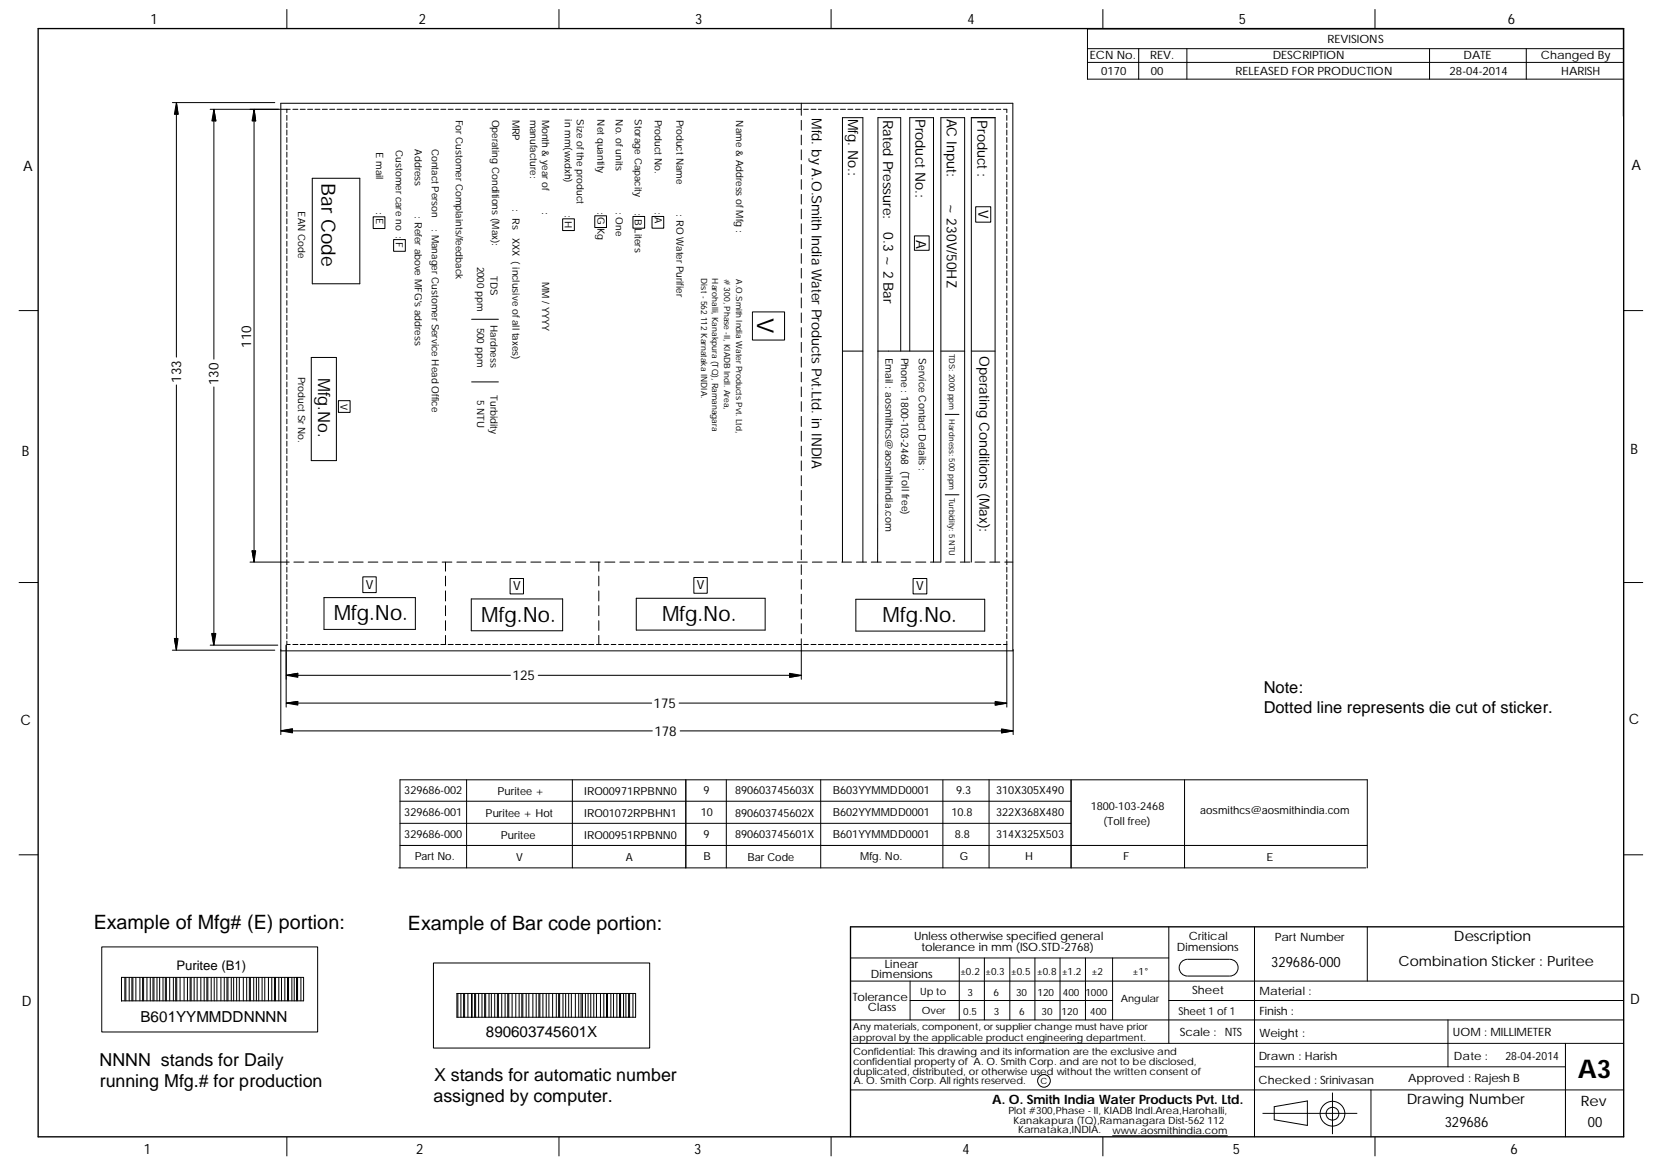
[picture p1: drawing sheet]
<svg xmlns="http://www.w3.org/2000/svg" width="420mm" height="297mm" viewBox="0 0 420 297" stroke-linecap="round" stroke-linejoin="round" font-family="sans-serif">
<path d="M9.7 7.2h401v280.2h-401zM410.7 234.3h-195.6v53.1" fill="none" stroke="#000" stroke-width=".34"/>
<g fill="none" stroke="#000" stroke-width=".25">
<path d="M72.6 2.3v4.9M141.4 2.3v4.9M210.2 2.3v4.9M275.1 12.3h135.5M275.1 15.8h135.5M279 2.3v4.9M288 12.3v7.7M300.2 12.3v7.7M347.8 2.3v4.9M361.6 12.3v7.7M386.1 12.3v7.7M43.6 25.9h25.9"/>
<path d="M44.6 25.9l.4 3h-.9zM44.6 25.9l.4 3zM44.6 28.9v61.4M53.2 27.6h20.2M54.1 27.6l.5 3h-1zM54.1 27.6l.5 3zM54.1 30.6v60.2M64.3 27.6l.4 3h-.9zM64.3 27.6l.4 3zM64.3 30.6v108.6M72.6 27.6v.9M72.6 29.2v1.2"/>
<path d="M72.6 31v1.3M72.6 32.9v1.2M72.6 34.7v1.3M72.6 36.6v1.3M72.6 38.5v1.2M74.1 27.6h1.3M75.9 27.6h1.3M77.8 27.6h1.3M79.7 27.6h1.2M81.5 27.6h1.3M83.4 27.6h1.3M85.3 27.6h1.2"/>
<path d="M87.2 27.6h1.2M89.1 27.6h1.2M90.9 27.6h1.3M92.8 27.6h1.3M94.7 27.6h1.2M96.5 27.6h1.3M98.4 27.6h1.3M100.2 27.6h1.3M102.2 27.6h1.2M104.1 27.6h1.1M105.9 27.6h1.2M107.8 27.6h1.3"/>
<path d="M109.6 27.6h1.3M111.5 27.6h1.3M113.4 27.6h1.2M115.2 27.6h1.3M117.1 27.6h1.3M119 27.6h1.2M120.9 27.6h1.2M122.8 27.6h1.2M124.6 27.6h1.3M126.5 27.6h1.3M128.4 27.6h1.2M130.2 27.6h1.3"/>
<path d="M132.1 27.6h1.2M133.9 27.6h1.3M135.9 27.6h1.2M137.8 27.6h1.1M139.6 27.6h1.3M141.5 27.6h1.2M143.3 27.6h1.3M145.2 27.6h1.3M147.1 27.6h1.2M148.9 27.6h1.3M150.9 27.6h1.2M152.7 27.6h1.2"/>
<path d="M154.6 27.6h1.2M156.5 27.6h1.2M158.3 27.6h1.3M160.2 27.6h1.3M162.1 27.6h1.2M163.9 27.6h1.3M165.8 27.6h1.2M167.7 27.6h1.2M169.6 27.6h1.2M171.4 27.6h1.3M173.3 27.6h1.3M175.2 27.6h1.2"/>
<path d="M177 27.6h1.3M178.9 27.6h1.3M180.8 27.6h1.2M182.6 27.6h1.3M184.6 27.6h1.2M186.4 27.6h1.2M188.3 27.6h1.3M190.2 27.6h1.2M192 27.6h1.3M193.9 27.6h1.3M195.7 27.6h1.3M197.6 27.6h1.3"/>
<path d="M199.6 27.6h1.1M201.4 27.6h1.2M202.7 26.1v3.1M202.7 30.4v2.5M202.7 34.1v2.5M202.7 37.9v2.5M203.3 27.6h1.2M205.1 27.6h1.3M207 27.6h1.3M208.9 27.6h1.2M210.7 27.6h1.3M212.6 27.6h1.3"/>
<path d="M214.5 27.6h1.2M216.4 27.6h1.2M218.3 27.6h1.2M220.1 27.6h1.3M222 27.6h1.3M223.9 27.6h1.2M225.7 27.6h1.3M227.6 27.6h1.3M229.4 27.6h1.3M231.3 27.6h1.3M233.3 27.6h1.1M235.1 27.6h1.2"/>
<path d="M237 27.6h1.3M238.8 27.6h1.3M240.7 27.6h1.3M242.6 27.6h1.2M244.4 27.6h1.3M246.3 27.6h1.3M248.2 27.6h1.2M250.1 27.6h1.2M252 27.6h1.2M253.8 27.6h.9v.9M254.7 29.2v1.2M254.7 31v1.3"/>
<path d="M254.7 32.9v1.2M254.7 34.7v1.3M254.7 36.6v1.3M254.7 38.5v1.2M410.6 20h-135.5v-12.7h135.5v22.1M72.6 40.4v1.2M72.6 42.3v1.2M72.6 44.1v1.3M72.6 46v1.3M72.6 47.9v1.2M72.6 49.7v1.3M72.6 51.6v1.3"/>
<path d="M72.6 53.5v1.2M72.6 55.3v1.3M72.6 57.3v1.1M72.6 59.1v1.2M79 45.1h12v26.6h-12zM94.4 54.8h3v3h-3zM142.3 55.3h3v3h-3zM150.5 54.6h2.9v2.9h-2.9zM160.1 54.7h3v3h-3zM164.9 54.7h3v3h-3zM202.7 41.6v2.5M202.7 45.4v2.5"/>
<path d="M202.7 49.1v2.5M202.7 52.9v2.4M202.7 56.6v2.5M231.3 59.6h3.7v3.7h-3.7zM246.8 52.3h3.8v3.9h-3.8zM254.7 40.4v1.2M254.7 42.3v1.2M254.7 44.1v1.3M254.7 46v1.3M254.7 47.9v1.2M254.7 49.7v1.3M254.7 51.6v1.3"/>
<path d="M254.7 53.5v1.2M254.7 55.3v1.3M254.7 57.3v1.1M254.7 59.1v1.2M4.7 78.5h5M72.6 61v1.3M72.6 62.9v1.2M72.6 64.7v1.3M72.6 66.6v1.2M72.6 68.4v1.3M72.6 70.3v1.3M72.6 72.2v1.2"/>
<path d="M72.6 74.1v1.2M72.6 76v1.2M72.6 77.8v1.3M72.6 79.7v1.3M99.6 60.6h2.9v2.9h-2.9zM190.3 78.9h8.2v7.1h-8.2zM202.7 60.3v2.6M202.7 64.1v2.5M202.7 67.8v2.5M202.7 71.6v2.5M202.7 75.3v2.5M202.7 79.1v2.5"/>
<path d="M254.7 61v1.3M254.7 62.9v1.2M254.7 64.7v1.3M254.7 66.6v1.2M254.7 68.4v1.3M254.7 70.3v1.3M254.7 72.2v1.2M254.7 74.1v1.2M254.7 76v1.2M254.7 77.8v1.3M254.7 79.7v1.3M410.7 78.5h4.9"/>
<path d="M44.6 97.3v64.1M54.1 97.8v62.3M72.6 81.6v1.2M72.6 83.4v1.3M72.6 85.3v1.3M72.6 87.2v1.2M72.6 89.1v1.2M72.6 91v1.1M72.6 92.8v1.3M72.6 94.7v1.3M72.6 96.5v1.3M72.6 98.4v1.3"/>
<path d="M78.7 90.4h6.4v26h-6.4zM119.3 80.7h6.8M119.3 96.5h6.8M202.7 82.8v2.5M202.7 86.6v2.5M202.7 90.3v2.5M202.7 94.1v2.4M202.7 97.8v2.5M213.2 88.8h5.1M222.1 88.8v-59.1h5.7v59.1M222.1 88.8h14M222.1 88.8l-.1 53.3"/>
<path d="M230.1 88.8v-59.1h6v112.4M238 88.8h6M245.7 88.8h6M254.7 81.6v1.2M254.7 83.4v1.3M254.7 85.3v1.3M254.7 87.2v1.2M254.7 89.1v1.2M254.7 91v1.1M254.7 92.8v1.3M254.7 94.7v1.3M254.7 96.5v1.3"/>
<path d="M254.7 98.4v1.3M72.6 100.3v1.2M72.6 102.1v1.3M72.6 104v1.3M72.6 105.9v1.2M72.6 107.8v1.2M72.6 109.7v1.2M72.6 111.5v1.3M72.6 113.4v1.3M72.6 115.3v1.2M72.6 117.1v1.3M72.6 119v1.3"/>
<path d="M85.6 101.3h3v3h-3zM202.7 101.5v2.5M202.7 105.3v2.5M202.7 109v2.5M202.7 112.8v2.5M202.7 116.5v2.5M239.1 104.8h3.5M254.7 100.3v1.2M254.7 102.1v1.3M254.7 104v1.3M254.7 105.9v1.2M254.7 107.8v1.2"/>
<path d="M254.7 109.7v1.2M254.7 111.5v1.3M254.7 113.4v1.3M254.7 115.3v1.2M254.7 117.1v1.3M254.7 119v1.3M63.8 139.2h.9l-.4 2.9zM63.8 139.2l.5 2.9zM72.6 120.9v1.2M72.6 122.8v1.2M72.6 124.7v1.1M72.6 126.5v1.3"/>
<path d="M72.6 128.4v1.3M72.6 130.2v1.3M72.6 132.1v1.3M72.6 134v1.2M72.6 135.8v1.3M72.6 137.8v1.2M72.6 139.6v1.2M202.7 120.3v2.5M202.7 124v2.5M202.7 127.8v2.4M202.7 131.5v2.5M202.7 135.2v2.6"/>
<path d="M202.7 139v2.5M239.1 125.1h3.5M254.7 120.9v1.2M254.7 122.8v1.2M254.7 124.7v1.1M254.7 126.5v1.3M254.7 128.4v1.3M254.7 130.2v1.3M254.7 132.1v1.3M254.7 134v1.2M254.7 135.8v1.3M254.7 137.8v1.2"/>
<path d="M254.7 139.6v1.2M4.7 147.3h5M63.2 142.1h10M72.6 141.5v1.3M72.6 143.4v1.2M72.6 145.2v1.3M72.6 147.1v1.3M72.6 149v1.2M72.6 150.8v1.3M72.6 152.7v1.3M72.6 154.6v1.2M72.6 156.5v1.2"/>
<path d="M72.6 158.4v1.2M74.3 142.1h2.6M78.1 142.1h2.5M81.9 142.1h2.4M82 151.1h23.1v8h-23.1zM85.6 142.1h2.5M89.3 142.1h2.6M91.8 145.8h3.4v4h-3.4zM93.1 142.1h2.5M96.9 142.1h2.4M100.6 142.1h2.5M104.3 142.1h2.5"/>
<path d="M108.1 142.1h2.5M111.8 142.1h2.5M112.7 142.1v2.3M112.7 145.7v2.4M112.7 149.4v2.5M112.7 153.1v2.5M112.7 156.9v2.5M115.6 142.1h2.4M119.2 151.4h23.1v8.1h-23.1zM119.3 142.1h2.5M123 142.1h2.6M126.8 142.1h2.5"/>
<path d="M129 146.2h3.4v3.9h-3.4zM130.6 142.1h2.4M134.3 142.1h2.5M138 142.1h2.5M141.8 142.1h2.5M145.5 142.1h2.5M149.3 142.1h2.5M151.5 142.1v2.3M151.5 145.7v2.4M151.5 149.4v2.5M151.5 153.1v2.5M151.5 156.9v2.5"/>
<path d="M153 142.1h2.5M156.8 142.1h2.5M160.5 142.1h2.5M161 151.2h32.5v8.1h-32.5zM164.3 142.1h2.4M168 142.1h2.5M171.7 142.1h2.5M175.5 146h3.4v4h-3.4zM175.5 142.1h2.5M179.2 142.1h2.5M183 142.1h2.5M186.7 142.1h2.5"/>
<path d="M190.5 142.1h2.5M194.2 142.1h2.5M198 142.1h2.5M201.7 142.1h2.5M202.7 142.8v2.4M202.7 146.5v2.5M202.7 150.2v2.5M202.7 154v2.5M202.7 157.7v2.5M205.5 142.1h2.4M209.2 142.1h2.5M212.9 142.1h2.5"/>
<path d="M213.1 142.1v-112.4h5.2v112.4M216.5 151.5h32.6v8h-32.6zM216.7 142.1h2.5M220.4 142.1h2.5M224.2 142.1h2.5M227.9 142.1h2.5M231 146.2h3.4v3.9h-3.4zM231.6 142.1h2.6M235.4 142.1h2.5M238 142.1v-112.4h6v112.4M239.2 142.1h2.4M242.9 142.1h2.5"/>
<path d="M245.7 142.1v-112.4h6v112.4M246.6 142.1h2.6M250.4 142.1h2.5M254.2 142.1h2M254.7 141.5v1.3M254.7 143.4v1.2M254.7 145.2v1.3M254.7 147.1v1.3M254.7 149v1.2M254.7 150.8v1.3M254.7 152.7v1.3M254.7 154.6v1.2"/>
<path d="M254.7 156.5v1.2M254.7 158.4v1.2M410.7 147.3h4.9M43.6 164.4h25.9M44.1 161.4h.9l-.4 3zM44.1 161.4l.5 3zM53.2 163.1h17.1M53.6 160.1h1l-.5 3zM53.6 160.1l.5 3zM71 164.5h185.2v-138.4h-185.2v159.6M72.4 177.7l3-.4v1zM72.4 177.7l3-.4z"/>
<path d="M72.4 170.7l3-.5v1zM72.4 170.7l3-.5zM72.4 163.1v15.7M72.6 160.2v1.3M72.6 162.1v.8h.8M74.1 162.9h1.3M75.4 177.7h89.4M75.4 170.7h53.7M75.9 162.9h1.3M77.8 162.9h1.3M79.7 162.9h1.2M81.5 162.9h1.3"/>
<path d="M83.4 162.9h1.3M85.3 162.9h1.2M87.2 162.9h1.2M89.1 162.9h1.2M90.9 162.9h1.3M92.8 162.9h1.3M94.7 162.9h1.2M96.5 162.9h1.3M98.4 162.9h1.3M100.2 162.9h1.3M102.2 162.9h1.2M104.1 162.9h1.1"/>
<path d="M105.9 162.9h1.2M107.8 162.9h1.3M109.6 162.9h1.3M111.5 162.9h1.3M112.7 160.6v2.3M113.4 162.9h1.2M115.2 162.9h1.3M117.1 162.9h1.3M119 162.9h1.2M120.9 162.9h1.2M122.8 162.9h1.2M124.6 162.9h1.3"/>
<path d="M126.5 162.9h1.3M128.4 162.9h1.2M130.2 162.9h1.3M132.1 162.9h1.2M133.9 162.9h1.3M135.9 162.9h1.2M136.1 170.7h63.6M137.8 162.9h1.1M139.6 162.9h1.3M141.5 162.9h1.2M143.3 162.9h1.3M145.2 162.9h1.3"/>
<path d="M147.1 162.9h1.2M148.9 162.9h1.3M150.9 162.9h1.2M151.5 160.6v2.3M152.7 162.9h1.2M154.6 162.9h1.2M156.5 162.9h1.2M158.3 162.9h1.3M160.2 162.9h1.3M162.1 162.9h1.2M163.9 162.9h1.3M165.8 162.9h1.2"/>
<path d="M167.7 162.9h1.2M169.6 162.9h1.2M171.4 162.9h1.3M171.8 177.7h79.9M173.3 162.9h1.3M175.2 162.9h1.2M177 162.9h1.3M178.9 162.9h1.3M180.8 162.9h1.2M182.6 162.9h1.3M184.6 162.9h1.2M186.4 162.9h1.2"/>
<path d="M188.3 162.9h1.3M190.2 162.9h1.2M192 162.9h1.3M193.9 162.9h1.3M195.7 162.9h1.3M197.6 162.9h1.3M199.6 162.9h1.1M199.7 170.2l3 .5-3 .5zM199.7 171.2l3-.5zM201.4 162.9h1.2M202.7 161.5v10.2M203.3 162.9h1.2"/>
<path d="M205.1 162.9h1.3M207 162.9h1.3M208.9 162.9h1.2M210.7 162.9h1.3M212.6 162.9h1.3M214.5 162.9h1.2M216.4 162.9h1.2M218.3 162.9h1.2M220.1 162.9h1.3M222 162.9h1.3M223.9 162.9h1.2M225.7 162.9h1.3"/>
<path d="M227.6 162.9h1.3M229.4 162.9h1.3M231.3 162.9h1.3M233.3 162.9h1.1M235.1 162.9h1.2M237 162.9h1.3M238.8 162.9h1.3M240.7 162.9h1.3M242.6 162.9h1.2M244.4 162.9h1.3M246.3 162.9h1.3M248.2 162.9h1.2"/>
<path d="M250.1 162.9h1.2M251.7 177.3l3 .4-3 .6zM251.7 178.3l3-.6zM252 162.9h1.2M253.8 162.9h.9M254.7 160.2v1.3M254.7 162.1v16.7M256.3 164.2v21.5M71 184.8l3-.5v1zM71 184.8l3-.5zM74 184.8h91M118 197.1v22.3"/>
<path d="M144.8 197.1v22.3M172 184.8h81.3M173.5 197.1v22.3M183.7 197.1v22.3M207.6 197.1v22.3M238.5 197.2v22.2M250.2 197.1v22.3M253.3 184.3l3 .5-3 .5zM253.3 185.3l3-.5zM270.9 197.2v22.2M299.6 197.1v22.3M4.7 216.1h5"/>
<path d="M100.8 219.4h244.7M101.2 219.4v-22.3h244.7v22.3M101.2 213.7h244.7M101.2 208.1h169.7M101.2 202.6h169.7M410.7 216.1h4.9M25.7 239.4h54.6v21.5h-54.6zM295.7 234.3v29.5M317.3 234.3v53.1M345.9 234.3v13.7M30.7 247.1h46.1v5.9h-46.1zM31.6 247.1v5.9"/>
<path d="M31.8 247.1v5.9M32.7 247.1v5.9M33.4 247.1v5.9M33.6 247.1v5.9M34.4 247.1v5.9M35.4 247.1v5.9M36.1 247.1v5.9M36.3 247.1v5.9M37.2 247.1v5.9M38 247.1v5.9M38.7 247.1v5.9M38.9 247.1v5.9"/>
<path d="M39.7 247.1v5.9M40.4 247.1v5.9M41.2 247.1v5.9M41.8 247.1v5.9M42.1 247.1v5.9M42.9 247.1v5.9M43.9 247.1v5.9M44.4 247.1v5.9M44.7 247.1v5.9M45.6 247.1v5.9M46.6 247.1v5.9M47.4 247.1v5.9"/>
<path d="M48.1 247.1v5.9M48.3 247.1v5.9M49.1 247.1v5.9M49.9 247.1v5.9M50.8 247.1v5.9M51.6 247.1v5.9M52.3 247.1v5.9M52.6 247.1v5.9M53.4 247.1v5.9M54.2 247.1v5.9M54.9 247.1v5.9M55.9 247.1v5.9"/>
<path d="M56.7 247.1v5.9M57.4 247.1v5.9M57.7 247.1v5.9M58.5 247.1v5.9M59.1 247.1v5.9M59.9 247.1v5.9M60.5 247.1v5.9M61.6 247.1v5.9M62.4 247.1v5.9M63.1 247.1v5.9M63.3 247.1v5.9M64.2 247.1v5.9"/>
<path d="M64.9 247.1v5.9M65.4 247.1v5.9M66.3 247.1v5.9M67 247.1v5.9M67.9 247.1v5.9M68.7 247.1v5.9M69.4 247.1v5.9M69.7 247.1v5.9M70.5 247.1v5.9M71.2 247.1v5.9M72.1 247.1v5.9M72.7 247.1v5.9"/>
<path d="M73 247.1v5.9M73.8 247.1v5.9M74.4 247.1v5.9M75 247.1v5.9M75.3 247.1v5.9M76.1 247.1v5.9M109.6 243.4h54.7v21.6h-54.7zM115.6 251.1h45.2v6.1h-45.2zM115.8 251.1v6.1M116.6 251.1v6.1M117.3 251.1v6.1M117.5 251.1v6.1"/>
<path d="M118.4 251.1v6.1M119.3 251.1v6.1M119.4 251.1v6.1M120.1 251.1v6.1M120.3 251.1v6.1M121.1 251.1v6.1M121.9 251.1v6.1M122.6 251.1v6.1M122.9 251.1v6.1M123.7 251.1v6.1M124.3 251.1v6.1M125.1 251.1v6.1"/>
<path d="M125.8 251.1v6.1M126.1 251.1v6.1M126.9 251.1v6.1M127.8 251.1v6.1M128.4 251.1v6.1M128.7 251.1v6.1M129.5 251.1v6.1M130.5 251.1v6.1M131.3 251.1v6.1M132 251.1v6.1M132.2 251.1v6.1M133.1 251.1v6.1"/>
<path d="M133.8 251.1v6.1M134.8 251.1v6.1M135.6 251.1v6.1M136.3 251.1v6.1M136.6 251.1v6.1M137.3 251.1v6.1M138.2 251.1v6.1M138.9 251.1v6.1M139.8 251.1v6.1M140.7 251.1v6.1M141.3 251.1v6.1M141.6 251.1v6.1"/>
<path d="M142.4 251.1v6.1M143.1 251.1v6.1M143.8 251.1v6.1M144.5 251.1v6.1M145.5 251.1v6.1M146.4 251.1v6.1M147 251.1v6.1M147.3 251.1v6.1M148.1 251.1v6.1M148.8 251.1v6.1M149.4 251.1v6.1M150.2 251.1v6.1"/>
<path d="M150.9 251.1v6.1M151.9 251.1v6.1M152.7 251.1v6.1M153.4 251.1v6.1M153.7 251.1v6.1M154.5 251.1v6.1M155.2 251.1v6.1M156 251.1v6.1M156.7 251.1v6.1M157 251.1v6.1M157.7 251.1v6.1M158.3 251.1v6.1"/>
<path d="M159 251.1v6.1M159.3 251.1v6.1M160.1 251.1v6.1M215.1 242.2h80.6M215.1 257.8h195.6M215.1 248h195.6M230.2 252.9h51.2M230.2 248v9.8M242.7 242.2v15.6M249 242.2v15.6M255.4 242.2v15.6M261.8 242.2v15.6"/>
<path d="M268.1 242.2v15.6M274.6 242.2v15.6M281.4 242.2v15.6M295.7 252.9h115M298.9 243.1l.9-.5 .6-.1h10.7a2.12 2.12 0 0 1 2.1 2.1 2.12 2.12 0 0 1-2.1 2.1h-10.7a2.12 2.12 0 0 1-2-1.3 2.12 2.12 0 0 1 .5-2.3zM366.3 257.8v11.9M215.1 263.8h195.6M215.1 275.5h195.6M317.3 269.7h78.7M322.3 279.8l8.4-1.5v6.2l-8.4-1.4zM337.1 276.2v10.5M346.8 275.5v11.9"/>
<path d="M396 263.8v23.6M72.6 287.4v4.9M141.4 287.4v4.9M210.2 287.4v4.9M279 287.4v4.9M281.4 287.1h29.1M319.4 281.5h23.9M347.8 287.4v4.9"/>
<circle cx="264.1" cy="273.2" r="1.6"/>
<circle cx="337" cy="281.5" r="1.62"/>
<circle cx="337.1" cy="281.5" r="3.1"/>
</g>
<g fill="#000">
<path d="M44.6 25.9l.4 3h-.9zM54.1 27.6l.5 3zM54.1 27.6l.5 3h-1zM64.3 27.6l.4 3h-.9zM63.8 139.2h.9l-.4 2.9zM63.8 139.2l.5 2.9zM44.1 161.4h.9l-.4 3zM44.1 161.4l.5 3zM53.6 160.1h1l-.5 3zM53.6 160.1l.5 3zM72.4 170.7l3-.5zM72.4 177.7l3-.4v1z"/>
<path d="M72.4 170.7l3-.5v1zM199.7 170.2l3 .5-3 .5zM199.7 171.2l3-.5zM251.7 177.3l3 .4-3 .6zM251.7 178.3l3-.6zM71 184.8l3-.5zM71 184.8l3-.5v1zM253.3 184.3l3 .5-3 .5zM253.3 185.3l3-.5z"/>
</g>
<path d="M44.8 25.9v3M64.5 27.6v3M72.4 177.5h3" fill="none" stroke="#000" stroke-width=".42"/>
<text font-size="6.5" x="399.1" y="272.4">A3</text>
<text font-size="5.8" x="191.5" y="80.4" transform="rotate(90 191.5 80.4)">V</text>
<g font-size="5.3">
<text x="84.4" y="156.8">Mfg.No.</text>
<text x="121.8" y="157.2">Mfg.No.</text>
<text x="167.5" y="157">Mfg.No.</text>
<text x="223.3" y="157.3">Mfg.No.</text>
</g>
<g font-size="5">
<text x="81.4" y="46.3" transform="rotate(90 81.4 46.3)">Bar Code</text>
<text x="23.7" y="234.8">Example of Mfg# (E) portion:</text>
<text x="103.1" y="235.1">Example of Bar code portion:</text>
</g>
<g font-size="4.5">
<text x="25.1" y="269.4">NNNN stands for Daily</text>
<text x="25.2" y="274.9">running Mfg.# for production</text>
<text x="109.8" y="273.2">X stands for automatic number</text>
<text x="109.6" y="278.7">assigned by computer.</text>
</g>
<text font-size="4.3" x="80.5" y="95.5" transform="rotate(90 80.5 95.5)">Mfg.No.</text>
<g font-size="4.2">
<text x="319.7" y="175.3">Note:</text>
<text x="319.7" y="180.3">Dotted line represents die cut of sticker.</text>
</g>
<g font-size="3.8">
<text x="35.6" y="258.3">B601YYMMDDNNNN</text>
<text x="122.9" y="262.2">890603745601X</text>
</g>
<g font-size="3.6">
<text x="38.1" y="6">1</text>
<text x="105.9" y="6">2</text>
<text x="175.9" y="6">3</text>
<text x="244.8" y="6">4</text>
<text x="313.4" y="6">5</text>
<text x="381.4" y="6">6</text>
<text x="5.8" y="43.3">A</text>
<text x="412.7" y="43">A</text>
<text x="5.5" y="115.3">B</text>
<text x="412.4" y="114.8">B</text>
<text x="5.2" y="183.3">C</text>
<text x="412" y="183">C</text>
<text x="367.8" y="237.9">Description</text>
<text x="321.6" y="244.5">329686-000</text>
<text x="5.5" y="254.3">D</text>
<text x="412.3" y="253.9">D</text>
<text x="355.9" y="279.1">Drawing Number</text>
<text x="399.9" y="279.6">Rev</text>
<text x="365.5" y="284.9">329686</text>
<text x="401.7" y="284.9">00</text>
<text x="36.4" y="291.7">1</text>
<text x="105.2" y="291.7">2</text>
<text x="175.6" y="291.7">3</text>
<text x="243.5" y="291.7">4</text>
<text x="311.8" y="291.7">5</text>
<text x="382.1" y="291.7">6</text>
</g>
<g font-size="3.5">
<text x="205.3" y="29.9" transform="rotate(90 205.3 29.9)">Mfd. by A.O.Smith India Water Products Pvt.Ltd. in INDIA</text>
<text x="214.5" y="30" transform="rotate(90 214.5 30)">Mfg. No.:</text>
<text x="223.4" y="30.3" transform="rotate(90 223.4 30.3)">Rated Pressure:</text>
<text x="231.6" y="30" transform="rotate(90 231.6 30)">Product No.:</text>
<text x="239.5" y="30" transform="rotate(90 239.5 30)">AC Input:</text>
<text x="247.2" y="30.3" transform="rotate(90 247.2 30.3)">Product :</text>
<text x="239.5" y="51.3" transform="rotate(90 239.5 51.3)">~ 230V/50HZ</text>
<text x="247.5" y="53.1" transform="rotate(90 247.5 53.1)">V</text>
<text x="223.5" y="58.7" transform="rotate(90 223.5 58.7)">0.3 ~ 2 Bar</text>
<text x="231.7" y="60.6" transform="rotate(90 231.7 60.6)">A</text>
<text x="247.7" y="89.9" transform="rotate(90 247.7 89.9)">Operating Conditions (Max):</text>
<text x="353.7" y="244.3">Combination Sticker : Puritee</text>
</g>
<g font-size="3.4">
<text x="63.5" y="87.9" transform="rotate(-90 63.5 87.9)">110</text>
<text x="45.8" y="96.8" transform="rotate(-90 45.8 96.8)">133</text>
<text x="55.3" y="97.3" transform="rotate(-90 55.3 97.3)">130</text>
<text x="129.6" y="171.9">125</text>
<text x="165.3" y="179">175</text>
<text x="165.5" y="186">178</text>
</g>
<g font-size="3.3">
<text x="44.6" y="245.2">Puritee (B1)</text>
<text x="251" y="279.2">A. O. Smith India Water Products Pvt. Ltd.</text>
</g>
<g font-size="3.2">
<text x="92.5" y="148.8">V</text>
<text x="129.8" y="149.1">V</text>
<text x="176.3" y="148.9">V</text>
<text x="231.7" y="149.1">V</text>
</g>
<g font-size="2.9">
<text x="335.8" y="11">REVISIONS</text>
<text x="275.7" y="14.9">ECN No.</text>
<text x="290.9" y="14.8">REV.</text>
<text x="322" y="14.9">DESCRIPTION</text>
<text x="370.2" y="14.8">DATE</text>
<text x="389.7" y="14.9">Changed By</text>
<text x="278.6" y="19">0170</text>
<text x="291.1" y="19">00</text>
<text x="312.5" y="19">RELEASED FOR PRODUCTION</text>
<text x="366.7" y="19">28-04-2014</text>
<text x="394.9" y="19">HARISH</text>
<text x="231.2" y="237.7">Unless otherwise specified general</text>
<text x="300.7" y="237.7">Critical</text>
<text x="322.5" y="237.9">Part Number</text>
<text x="223.9" y="244.6">Linear</text>
<text x="233.1" y="240.5">tolerance in mm (ISO.STD-2768)</text>
<text x="297.7" y="240.5">Dimensions</text>
<text x="220.3" y="247.3">Dimensions</text>
<text x="301.6" y="251.3">Sheet</text>
<text x="318.6" y="251.7">Material :</text>
<text x="215.7" y="252.9">Tolerance</text>
<text x="219.5" y="255.6">Class</text>
<text x="318.6" y="256.7">Finish :</text>
<text x="298.4" y="262">Scale : NTS</text>
<text x="318.6" y="262.1">Weight :</text>
<text x="367.5" y="262">UOM : MILLIMETER</text>
<text x="318.4" y="268">Drawn : Harish</text>
<text x="367.8" y="268">Date :</text>
<text x="380.8" y="268">28-04-2014</text>
<text x="318.3" y="274.1">Checked : Srinivasan</text>
<text x="356.2" y="273.5">Approved : Rajesh B</text>
</g>
<g font-size="2.8">
<text x="102.3" y="200.7">329686-002</text>
<text x="125.8" y="200.9">Puritee +</text>
<text x="147.7" y="200.9">IRO00971RPBNN0</text>
<text x="178" y="200.6">9</text>
<text x="185.9" y="200.8">890603745603X</text>
<text x="210.7" y="200.6">B603YYMMDD0001</text>
<text x="241.9" y="200.6">9.3</text>
<text x="252" y="200.6">310X305X490</text>
<text x="102.3" y="206.4">329686-001</text>
<text x="122.9" y="206.5">Puritee + Hot</text>
<text x="147.7" y="206.5">IRO01072RPBHN1</text>
<text x="177.3" y="206.3">10</text>
<text x="185.9" y="206.4">890603745602X</text>
<text x="210.7" y="206.3">B602YYMMDD0001</text>
<text x="240.7" y="206.3">10.8</text>
<text x="252" y="206.3">322X368X480</text>
<text x="275.9" y="204.7">1800-103-2468</text>
<text x="279.1" y="208.5">(Toll free)</text>
<text x="303.6" y="205.9">aosmithcs@aosmithindia.com</text>
<text x="102.3" y="211.9">329686-000</text>
<text x="126.7" y="212">Puritee</text>
<text x="147.7" y="212">IRO00951RPBNN0</text>
<text x="178" y="211.8">9</text>
<text x="185.9" y="211.9">890603745601X</text>
<text x="210.7" y="211.8">B601YYMMDD0001</text>
<text x="241.6" y="211.8">8.8</text>
<text x="252" y="211.8">314X325X503</text>
<text x="104.9" y="217.5">Part No.</text>
<text x="130.6" y="217.6">V</text>
<text x="158.3" y="217.6">A</text>
<text x="178" y="217.4">B</text>
<text x="189.1" y="217.5">Bar Code</text>
<text x="217.6" y="217.5">Mfg. No.</text>
<text x="242.8" y="217.5">G</text>
<text x="259.3" y="217.4">H</text>
<text x="284.1" y="217.5">F</text>
<text x="320.4" y="217.6">E</text>
<text x="298.1" y="256.6">Sheet 1 of 1</text>
</g>
<g font-size="2.6">
<text x="224" y="90.5" transform="rotate(90 224 90.5)">Email : aosmithcs@aosmithindia.com</text>
<text x="227.9" y="90.5" transform="rotate(90 227.9 90.5)">Phone : 1800-103-2468 (Toll free)</text>
<text x="232.4" y="90.6" transform="rotate(90 232.4 90.6)">Service Contact Details :</text>
</g>
<g font-size="2.5">
<text x="115.3" y="30.3" transform="rotate(90 115.3 30.3)">For Customer Complaints/feedback</text>
<text x="124.5" y="30.3" transform="rotate(90 124.5 30.3)">Operating Conditions (Max):</text>
<text x="129.6" y="30.3" transform="rotate(90 129.6 30.3)">MRP</text>
<text x="134.1" y="30.3" transform="rotate(90 134.1 30.3)">manufacture:</text>
<text x="137.2" y="30.3" transform="rotate(90 137.2 30.3)">Month &amp; year of</text>
<text x="142.9" y="30.2" transform="rotate(90 142.9 30.2)">in mm(wxdxh)</text>
<text x="145.9" y="30.2" transform="rotate(90 145.9 30.2)">Size ofthe product</text>
<text x="151.1" y="30.2" transform="rotate(90 151.1 30.2)">Net quantity</text>
<text x="155.8" y="30.2" transform="rotate(90 155.8 30.2)">No. ofunits</text>
<text x="160.6" y="30.2" transform="rotate(90 160.6 30.2)">Storage Capacity</text>
<text x="165.6" y="30.3" transform="rotate(90 165.6 30.3)">Product No.</text>
<text x="171.1" y="30.3" transform="rotate(90 171.1 30.3)">Product Name</text>
<text x="186.2" y="30.4" transform="rotate(90 186.2 30.4)">Name &amp; Address ofMfg :</text>
<text x="95.2" y="38.4" transform="rotate(90 95.2 38.4)">E mail</text>
<text x="100.2" y="38" transform="rotate(90 100.2 38)">Customer care no :</text>
<text x="104.9" y="37.7" transform="rotate(90 104.9 37.7)">Address</text>
<text x="109.2" y="37.6" transform="rotate(90 109.2 37.6)">ContactPerson</text>
<text x="75.4" y="53.5" transform="rotate(90 75.4 53.5)">EAN Code</text>
<text x="95.2" y="53.7" transform="rotate(90 95.2 53.7)">:</text>
<text x="129.6" y="52.9" transform="rotate(90 129.6 52.9)">: Rs</text>
<text x="137.2" y="53.7" transform="rotate(90 137.2 53.7)">:</text>
<text x="151.1" y="53.5" transform="rotate(90 151.1 53.5)">:</text>
<text x="155.8" y="53.5" transform="rotate(90 155.8 53.5)">: One</text>
<text x="160.6" y="53.9" transform="rotate(90 160.6 53.9)">:</text>
<text x="165.6" y="53.5" transform="rotate(90 165.6 53.5)">:</text>
<text x="95.2" y="55.1" transform="rotate(90 95.2 55.1)">E</text>
<text x="104.9" y="54.7" transform="rotate(90 104.9 54.7)">: Refer above MFG's address</text>
<text x="109.2" y="57.9" transform="rotate(90 109.2 57.9)">: Manager Customer Service Head Office</text>
<text x="142.9" y="54.5" transform="rotate(90 142.9 54.5)">:</text>
<text x="142.9" y="55.9" transform="rotate(90 142.9 55.9)">H</text>
<text x="151.1" y="55" transform="rotate(90 151.1 55)">G</text>
<text x="151.1" y="57.6" transform="rotate(90 151.1 57.6)">Kg</text>
<text x="160.6" y="55.4" transform="rotate(90 160.6 55.4)">B</text>
<text x="160.6" y="57.7" transform="rotate(90 160.6 57.7)">Liters</text>
<text x="165.6" y="55" transform="rotate(90 165.6 55)">A</text>
<text x="171.1" y="54.1" transform="rotate(90 171.1 54.1)">: RO Water Purifier</text>
<text x="100.2" y="61.1" transform="rotate(90 100.2 61.1)">F</text>
<text x="129.6" y="60.1" transform="rotate(90 129.6 60.1)">XXX ( inclusive ofall taxes)</text>
<text x="120.7" y="67.4" transform="rotate(90 120.7 67.4)">2000 ppm</text>
<text x="124" y="69.8" transform="rotate(90 124 69.8)">TDS</text>
<text x="137.2" y="71.2" transform="rotate(90 137.2 71.2)">MM /YYYY</text>
<text x="120.7" y="82.8" transform="rotate(90 120.7 82.8)">500 ppm</text>
<text x="124" y="82.2" transform="rotate(90 124 82.2)">Hardness</text>
<text x="75.4" y="95.3" transform="rotate(90 75.4 95.3)">Product Sr No.</text>
<text x="120.7" y="101.1" transform="rotate(90 120.7 101.1)">5 NTU</text>
<text x="124" y="99.9" transform="rotate(90 124 99.9)">Turbidity</text>
<text x="86.1" y="102.1" transform="rotate(90 86.1 102.1)">V</text>
<text x="232.7" y="251.5">Up to</text>
<text x="243" y="246.5">±0.2</text>
<text x="244.8" y="251.8">3</text>
<text x="249.3" y="246.5">±0.3</text>
<text x="251.3" y="251.8">6</text>
<text x="255.8" y="246.5">±0.5</text>
<text x="257" y="251.8">30</text>
<text x="262.4" y="246.5">±0.8</text>
<text x="262.5" y="251.8">120</text>
<text x="268.6" y="246.5">±1.2</text>
<text x="268.8" y="251.8">400</text>
<text x="274.6" y="251.8">1000</text>
<text x="276.2" y="246.5">±2</text>
<text x="286.6" y="246.4">±1°</text>
<text x="233.2" y="256.3">Over</text>
<text x="243.7" y="256.7">0.5</text>
<text x="251.4" y="256.7">3</text>
<text x="257.8" y="256.7">6</text>
<text x="263.5" y="256.7">30</text>
<text x="268.5" y="256.7">120</text>
<text x="275.8" y="256.7">400</text>
<text x="283.5" y="253.2">Angular</text>
<text x="215.6" y="263.1">approval by the applicable product engineering department.</text>
<text x="215.7" y="260.3">Any materials, component, or supplier change must have prior</text>
<text x="215.8" y="266.8">Confidential: This drawing and its information are the exclusive and</text>
<text x="215.8" y="269.3">confidential property of A. O. Smith Corp. and are not to be disclosed,</text>
<text x="215.8" y="271.6">duplicated, distributed, or otherwise used without the written consent of</text>
<text x="215.9" y="274.1">A. O. Smith Corp. All rights reserved.</text>
<text x="255.1" y="281.7">Plot #300,Phase - II, KIADB Indl.Area,Harohalli,</text>
<text x="256.4" y="284.2">Kanakapura (TQ),Ramanagara Dist-562</text>
<text x="257.6" y="286.5">Karnataka,INDIA.</text>
<text x="281.4" y="286.6">www.aosmithindia.com</text>
<text x="305.5" y="284.2">112</text>
</g>
<g font-size="2.2">
<text x="177.4" y="70.4" transform="rotate(90 177.4 70.4)">Dist - 562</text>
<text x="180.2" y="70.4" transform="rotate(90 180.2 70.4)">Harohalli, Kanakpura (TQ), Ramanagara</text>
<text x="183.2" y="70.5" transform="rotate(90 183.2 70.5)"># 300, Phase -II, KIADB Indl. Area,</text>
<text x="186.2" y="70.6" transform="rotate(90 186.2 70.6)">A.O.Smith India Water Products Pvt. Ltd,</text>
<text x="177.4" y="80.1" transform="rotate(90 177.4 80.1)">112 Karnataka INDIA.</text>
<text x="263.2" y="274">C</text>
</g>
<g font-size="2">
<text x="240.1" y="89.4" transform="rotate(90 240.1 89.4)">TDS: 2000 ppm</text>
<text x="240.1" y="106" transform="rotate(90 240.1 106)">Hardness: 500 ppm</text>
<text x="240.1" y="125.8" transform="rotate(90 240.1 125.8)">Turbidity: 5 NTU</text>
</g>
</svg>
